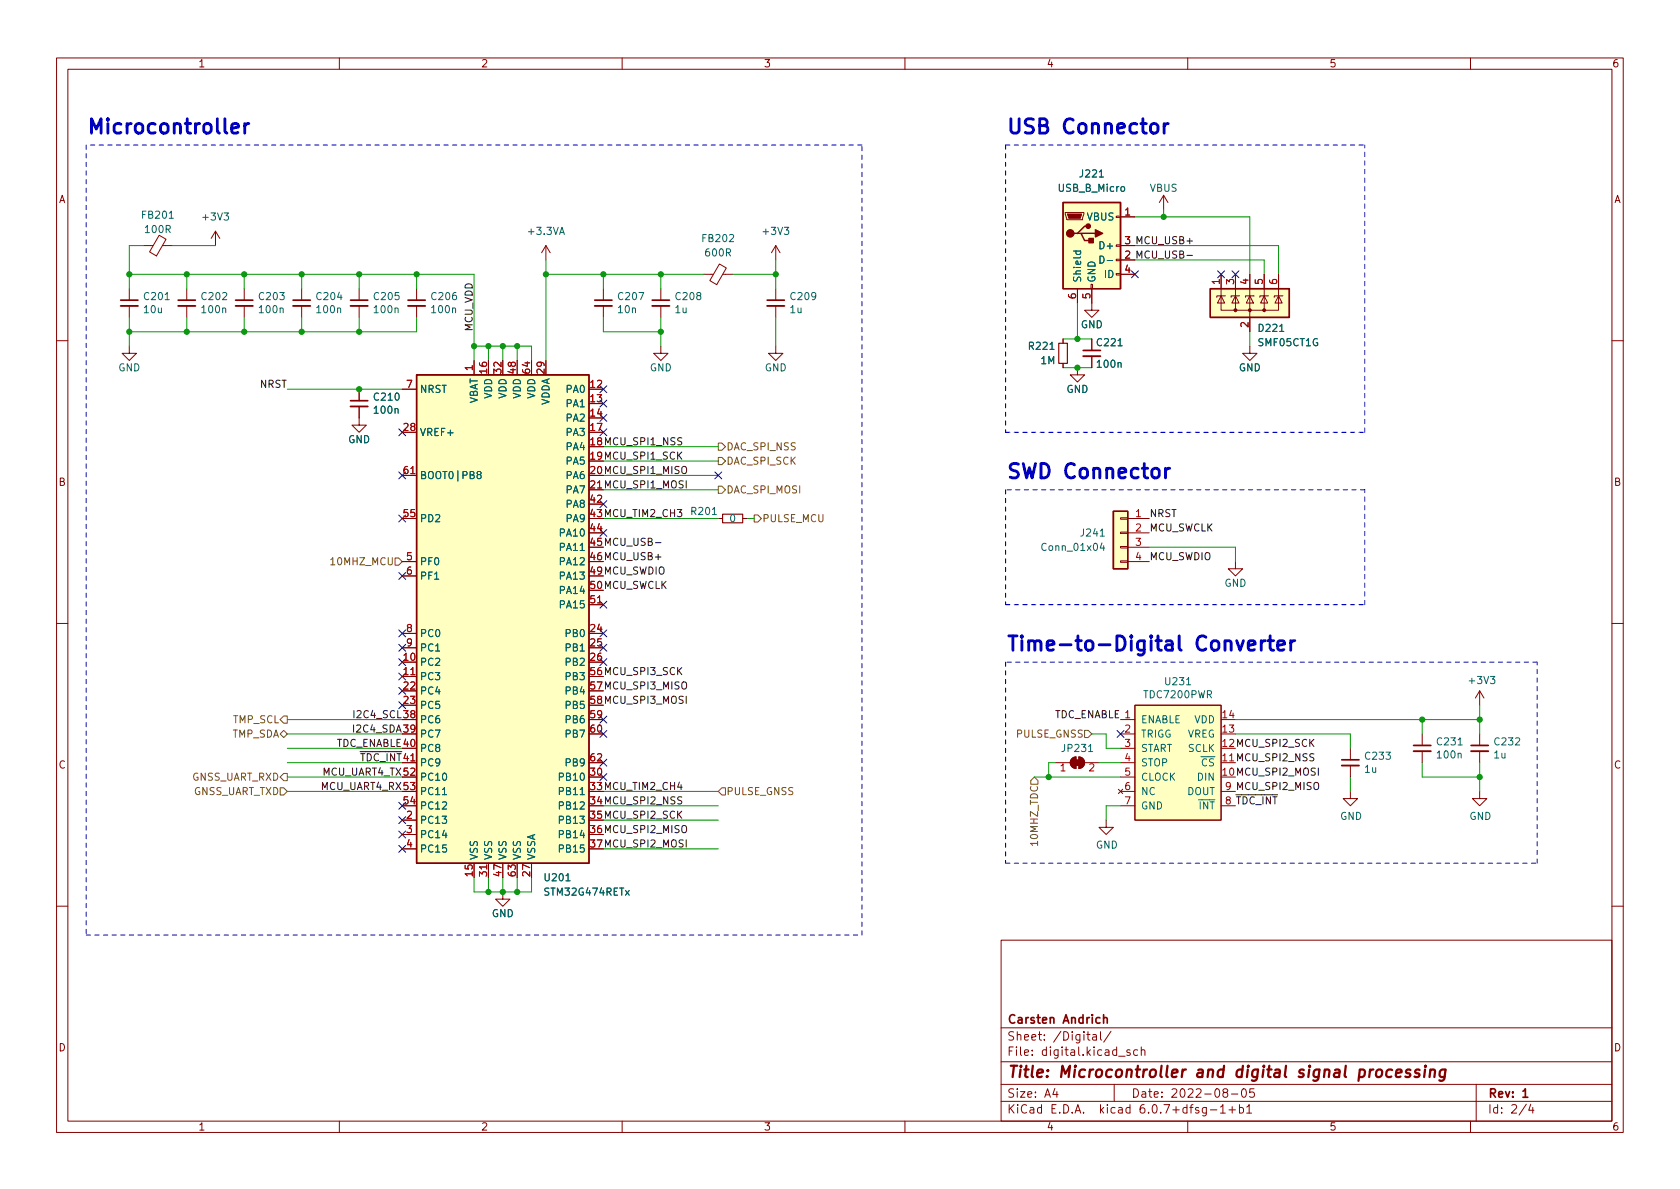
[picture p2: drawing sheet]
<svg xmlns="http://www.w3.org/2000/svg" width="297mm" height="210mm" viewBox="0 0 297 210" stroke-linecap="round" stroke-linejoin="round" font-family="sans-serif">
<g fill="none" stroke="#840000" stroke-width=".18">
<path d="M10 10.2h277v190.1h-277zM12 12.2h273v186.1h-273zM60 10.2v2M110 10.2v2M160 10.2v2M210 10.2v2M260 10.2v2M188.3 37.6h3.3v.2l-.2 1.1h-2.8zM197.4 38.2h.7v.3h-.7zM198.1 38.3h2.6M205.7 34.5l-.7 1.3M205.7 34.5v2.6"/>
<path d="M205.7 34.5l.8 1.3M22.9 51v2.1M22.9 54.1v2M25.4 43.4h1.7M28.1 41.6l1.3 .7-1.7 3-1.3-.8zM28.7 43.4h1.8M33 51v2.1M33 54.1v2M38.1 40.9l-.8 1.3M38.1 40.9v2.5M38.1 40.9l.8 1.3M43.2 51v2.1"/>
<path d="M43.2 54.1v2M53.3 51v2.1M53.3 54.1v2M63.5 51v2.1M63.5 54.1v2M73.7 51v2.1M73.7 54.1v2M96.5 43.4l-.7 1.3M96.5 43.4v2.6M96.5 43.4l.8 1.3M106.7 51v2.1M106.7 54.1v2"/>
<path d="M116.8 51v2.1M116.8 54.1v2M124.5 48.5h1.6M127.2 46.7l1.2 .7-1.7 2.9-1.2-.7zM127.8 48.5h1.7M137.2 43.4l-.8 1.3M137.2 43.4v2.6M137.2 51v2.1M137.2 54.1v2M137.2 43.4l.7 1.3M188 59.9v.8M190.5 51v2.6"/>
<path d="M192.9 50.3h.3v.7h-.3zM193 51v3.9h1.3l-1.3 1.2-1.2-1.2h1.2M193 59.9v2.1M197.4 48.4h.7v.2h-.7zM197.4 45.8h.7v.3h-.7zM197.4 43.3h.7v.3h-.7zM198.1 48.5h2.6M198.1 43.4h2.6M198.1 46h2.6M215.9 52.3v2.6h2.5M215.9 52.3l.6 1.3h-1.2zM215.9 48.5v3.8"/>
<path d="M216.7 52.3h-1.6v.3M218.4 52.3v2.6h5.1v-2.6M218.4 52.3l.7 1.3h-1.3zM218.4 48.5v3.8M219.2 52.3h-1.5v.3M221 52.3l.6 1.3h-1.3zM221 48.5v10.2M221.7 52.3h-1.5v.3M223.5 52.3l.7 1.3h-1.3zM223.5 48.5v3.8M224.3 52.3h-1.5v.3M226.1 52.3v2.6h-2.6"/>
<path d="M226.1 52.3l.6 1.3h-1.3zM226.1 48.5v3.8M226.8 52.3h-1.5v.3M10 60.2h2M22.9 61.2v1.3h1.2l-1.2 1.2-1.3-1.2h1.3M63.5 71.9v3.3h1.3l-1.3 1.2-1.3-1.2h1.3M63.5 68.8v2.1M71.1 68.8h2.6M83.8 63.7v2.6M116.8 61.2v1.3h1.3l-1.3 1.2-1.2-1.2h1.2M137.2 61.2v1.3h1.2l-1.2 1.2-1.3-1.2h1.3M188 64.3v.7"/>
<path d="M190.5 65v1.3h1.3l-1.3 1.3-1.3-1.3h1.3M193 63v2M221 61.2v1.3h1.2l-1.2 1.2-1.3-1.2h1.3M285 60.2h2M71.1 99.3h2.6M71.1 84.1h2.6M127 91.7h.8M131.3 91.7h.8M198.1 99.2h1.3v.2h-1.3zM198.1 96.6h1.3v.3h-1.3zM198.1 94.1h1.3v.3h-1.3zM198.1 91.6h1.3v.2h-1.3z"/>
<path d="M199.4 91.7h3.8M199.4 94.2h3.8M199.4 96.8h3.8M199.4 99.3h3.8M218.4 99.3v1.3h-1.2l1.2 1.2 1.3-1.2h-1.3M10 110.2h2M71.1 119.6h2.6M71.1 101.8h2.6M71.1 112h2.6M71.1 114.5h2.6M104.1 106.9h2.6M285 110.2h2"/>
<path d="M71.1 134.9h2.6M186.7 134.9h2.5M189.5 134.2l.7-.3v2a1.02 1.02 0 0 1-.9-.6 1.02 1.02 0 0 1 .2-1.1zM190.8 133.9v2M190.8 133.9a1.02 1.02 0 0 1 1 1 1.02 1.02 0 0 1-1 1M191.8 134.9h2.5M197.7 139.6l.8 .7M198.1 134.9h2.6M198.1 127.2h2.6M198.1 129.8h2.6M198.1 132.3h2.6M198.1 137.4h2.6"/>
<path d="M198.1 139.9h2.6M198.5 139.6l-.8 .7M200.7 124.7h15.2v20.3h-15.2zM215.9 139.9h2.5M238.8 139.9v1.3h1.2l-1.2 1.3-1.3-1.3h1.3M238.8 132.3v2.1M238.8 135.4v2M251.5 129.8v2M251.5 132.8v2.1M261.6 139.9v1.3h1.3l-1.3 1.3-1.3-1.3h1.3M261.6 122.2v2.5M261.6 129.8v2"/>
<path d="M261.6 132.8v2.1M261.6 122.2l-.7 1.2M261.6 122.2l.8 1.2M71.1 145h2.6M71.1 147.6h2.6M71.1 150.1h2.6M86.4 152.6v2.6M88.9 157.7v1.3h1.3l-1.3 1.3-1.3-1.3h1.3M195.6 145v1.3h1.2l-1.2 1.3-1.3-1.3h1.3M198.1 142.5h2.6M215.9 142.5h2.5M10 160.2h2"/>
<path d="M177 166.3h108v32h-108zM285 160.2h2M60 198.3v2M110 198.3v2M160 198.3v2M177 194.8h108M177 191.8h108M177 187.8h108M177 181.8h108M186.5 192.5l-.4 1h1M186.9 193v1M192.1 182.9h.6"/>
<path d="M192.4 182.4v1.3l.3 .2M193.2 183h.6l.1 .9M193.9 183.3l-.5 .1a.29 .29 0 0 0-.3 .2 .29 .29 0 0 0 .3 .3h.5M194.6 182.4v1.3l.2 .2M196.4 182.4l-1.3 1.9M197 191.8v3M197.8 186.8h1.1M199.8 185.7l-.4-.1-.2 .2 .1 .3 .5 .1v.4h-.6M201.1 185.7l-.4-.1-.3 .3v.4l.2 .3h.5M201.8 185.8l.2-.2 .4 .1v.9M201.8 185.1v1.5M210 198.3v2"/>
<path d="M213.3 195.8v1.2l-.3 .3h-.4M213.3 195.9l-.4-.1-.3 .3v.4l.1 .3h.6M214 196.3h1.1M215.8 195.8l.4-.5v1.5M215.8 196.8h.8M216.5 193.2l-.3-.3 .1-.2 .2-.2 .4 .1 .2 .2-.1 .2-.6 .2-.2 .3 .1 .4 .2 .1h.4l.2-.3-.1-.4-.2-.1M217.3 196.3h1.1M217.7 193.5h1.2M217.9 195.7v1.1M219.1 195.9l.5-.1 .3 .3v.4l-.2 .3h-.6M219.1 195.3v1.5M219.7 192.6l.2-.1a.81 .81 0 0 1 .5 .7 .81 .81 0 0 1-.3 .8h-.1a.81 .81 0 0 1-.6-.6 .81 .81 0 0 1 .3-.8z"/>
<path d="M220.4 195.8l.5-.5v1.5M220.4 196.8h.9M221.7 192.5h-.7l-.1 .7 .2-.1 .5 .1 .2 .2-.1 .5-.2 .1-.6-.1M260 198.3v2M261 191.8v6.5M269.9 195.3l-1.3 1.9M270.6 195.3l-.3 1h.9M271 195.8v1"/>
</g>
<g fill="none" stroke="#840000" stroke-width=".3">
<path d="M21.3 53.1h3.1M31.5 53.1h3M41.7 53.1h3M51.8 53.1h3.1M62 53.1h3M72.1 53.1h3.1M105.2 53.1h3M115.3 53.1h3.1M135.6 53.1h3.1M62 70.9h3M191.5 62h3.1M237.2 134.4h3.1"/>
<path d="M249.9 131.8h3.1M260.1 131.8h3M195.1 179.4v1.5M195.1 180.1l.2-.2 .4 .1 .1 .9M269.3 193l.4-.5v1.5M269.3 194h.8"/>
</g>
<path d="M246.1 189.2a.66 .66 0 0 0-.9 .3l-.1 .6 .1 .3 .2 .1 .6-.1M246.8 189.8l1-.2v-.4l-.6-.1-.3 .3v1l.1 .1 .6-.1M249.4 189.2a.49 .49 0 0 0-.8 .3l.1 .2 .6 .2 .1 .2-.2 .3-.2 .1-.5-.1M251 189.2a.49 .49 0 0 0-.8 .3l.1 .2 .6 .2 .1 .2-.1 .3-.2 .1-.6-.1M252 189.1l-.2 1.4M252 188.5l-.1 .1 .1 .1 .1-.1-.1-.1v.2M252.9 189.3a.49 .49 0 0 1 .8 .1l-.1 1.1M252.9 189.1l-.1 1.4M255.6 189.2a.66 .66 0 0 0-1 .3l-.1 .6 .2 .3 .1 .1 .6-.1M255.6 189.1l-.2 1.6a.6 .6 0 0 1-.9 .3" fill="none" stroke="#840000" stroke-width=".4"/>
<path d="M187.2 60.7h1.5v3.6h-1.5zM127.8 90.9h3.5v1.6h-3.5z" fill="none" stroke="#840000" stroke-width=".2"/>
<g fill="#ffffc2" stroke="#ffffc2" stroke-width=".18">
<path d="M196.8 90.4h2.6v10.2h-2.6z"/>
<path d="M73.7 66.3h30.4v86.3h-30.4z"/>
<path d="M200.7 124.7h15.2v20.3h-15.2z"/>
<path d="M188 35.8h10.1v15.2h-10.1z"/>
<path d="M214 51h14v5.1h-14z"/>
</g>
<path d="M188 35.8h10.1v15.2h-10.1zM192.4 40h-.6l-1.3 1.3h-.6M190.5 41.3h.6l.7 1.2h1.2M191.1 41.3h2.6M214 51h14v5.1h-14zM73.7 66.3h30.4v86.3h-30.4zM196.8 90.4h2.6v10.2h-2.6z" fill="none" stroke="#840000" stroke-width=".25"/>
<path d="M189.8 44.4h1.3M190.3 44.4l-.1 .4 .3 .2 .5-.1v-.5M194.5 45.3a.64 .64 0 0 1 .7 .6 .64 .64 0 0 1-.7 .6zM84.6 83.9l-.3-.2 .1-.2 .2-.1h.3l.2 .2-.1 .2-.5 .2-.2 .2v.2l.3 .2h.3l.2-.2-.1-.4-.2-.1M194.8 96l-.3 .9h.8M195.1 96.5v.8M78.2 140.5h.8" fill="none" stroke="#006464" stroke-width=".18"/>
<g fill="none" stroke="#840000" stroke-width=".33">
<path d="M21.3 54.1h3.1M31.5 54.1h3M41.7 54.1h3M51.8 54.1h3.1M62 54.1h3M72.1 54.1h3.1M105.2 54.1h3M115.3 54.1h3.1M135.6 54.1h3.1M62 71.9h3M191.5 63h3.1M237.2 135.4h3.1"/>
<path d="M249.9 132.8h3.1M260.1 132.8h3"/>
</g>
<g fill="#840000" stroke="#840000" stroke-width=".18">
<path d="M190 134.4h1v1h-1z"/>
<path d="M189.5 134.2l.7-.3v2a1.02 1.02 0 0 1-.9-.6 1.02 1.02 0 0 1 .2-1.1z"/>
<path d="M190.8 133.9a1.02 1.02 0 0 1 1 1 1.02 1.02 0 0 1-1 1z"/>
<path d="M188.7 37.8h2.6l-.3 .8h-2z"/>
<circle cx="218.4" cy="54.9" r=".25"/>
<circle cx="221" cy="54.9" r=".25"/>
<circle cx="223.5" cy="54.9" r=".25"/>
</g>
<g fill="#840000" stroke="#840000" stroke-width=".25">
<path d="M193.7 40.6l1.2 .7-1.2 .6z"/>
<path d="M192.5 42.2h.8v.7h-.8z"/>
<circle cx="189.2" cy="41.3" r=".63"/>
<circle cx="192.4" cy="40" r=".38"/>
</g>
<g fill="none" stroke="#725600" stroke-width=".18">
<path d="M127 78.4h.6l.7 .6-.7 .6h-.6zM58.5 99l.3-.4v1.3M58.5 99.9h.7M69.8 98.7h.7l.6 .6-.6 .6h-.7zM127 86h.6l.7 .6-.7 .6h-.6zM127 80.9h.6l.7 .6-.7 .7h-.6zM133.3 91.1h.7l.6 .6-.6 .6h-.7zM49.5 127.2l.7-.6h.6v1.3h-.6zM49.5 129.8l.7-.6 .6 .6-.6 .6zM49.5 139.3h.7l.6 .6-.6 .7h-.7zM50.2 136.8h.6v1.2h-.6l-.7-.6zM127.6 139.3h.7v1.3h-.7l-.6-.7z"/>
<path d="M182.9 137.4l.6 .6v.7h-1.3v-.7zM191.8 129.2h.6l.6 .6-.6 .6h-.6z"/>
</g>
<path d="M209.9 45.2h.9M115.9 96h1" fill="none" stroke="#0f0f0f" stroke-width=".18"/>
<g fill="none" stroke="#0000c2" stroke-width=".51">
<path d="M41 22.7l1.2-.2-.1-.5-.8-.1-.3 .3v1l.1 .2 .2 .1 .8-.1M43.3 21.9v1.6M44 21.9a.65 .65 0 0 0-.7 .4M205.8 21.9v1.6M206.6 21.9a.65 .65 0 0 0-.8 .4M206.1 82.8v1.7M206.8 82.8a.65 .65 0 0 0-.7 .5M220.7 114.1l1.2-.2-.1-.5-.7-.1-.4 .4v.9l.1 .3 .3 .1 .7-.1M223 113.3v1.7M223.7 113.3a.65 .65 0 0 0-.7 .5M224.2 113.3h1M224.6 112.4v2.2l.1 .3 .5 .1"/>
<path d="M225.9 114.1l1.2-.2-.1-.5-.7-.1-.4 .4v.9l.1 .3 .3 .1 .7-.1M228.2 113.3v1.7M228.9 113.3a.65 .65 0 0 0-.7 .5"/>
</g>
<g fill="none" stroke="#0000c2" stroke-width=".18" stroke-dasharray=".8 .8">
<path d="M15.2 25.6v139.7M152.4 25.6h-137.2M177.8 25.6h63.5M177.8 25.6v50.8M177.8 76.4h63.5M241.3 76.4v-50.8M177.8 86.6v20.3M241.3 86.6h-63.5M177.8 117.1v35.5M177.8 106.9h63.5M241.3 106.9v-20.3M271.8 117.1h-94"/>
<path d="M177.8 152.6h94M271.8 152.6v-35.5M15.2 165.3h137.2M152.4 165.3v-139.7"/>
</g>
<g fill="none" stroke="#009600" stroke-width=".18">
<path d="M200.7 38.3h20.3v10.2M205.7 37.1v1.2M22.9 48.5h60.9v15.2M22.9 56.1v5.1M25.4 43.4h-2.5v7.6M30.5 43.4h7.6M33 48.5v2.5M33 56.1v2.6M43.2 48.5v2.5M43.2 56.1v2.6M53.3 48.5v2.5M53.3 56.1v2.6"/>
<path d="M63.5 48.5v2.5M63.5 56.1v2.6M73.7 56.1v2.6h-50.8M73.7 48.5v2.5M96.5 48.5h28M96.5 46v17.7M106.7 48.5v2.5M106.7 56.1v2.6h10.1M116.8 48.5v2.5M116.8 56.1v5.1M129.5 48.5h7.7M137.2 46v5"/>
<path d="M137.2 56.1v5.1M188 59.9h5M190.5 53.6v6.3M200.7 43.4h25.4v5.1M200.7 46h22.8v2.5M221 58.7v2.5M50.8 68.8h20.3M83.8 61.2h10.2v2.5M86.4 61.2v2.5M88.9 61.2v2.5M91.4 61.2v2.5M106.7 79h20.3"/>
<path d="M188 65h5M106.7 91.7h20.3M106.7 81.5h20.3M106.7 84.1h20.3M106.7 86.6h20.3M132.1 91.7h1.2M203.2 96.8h15.2v2.5M50.8 139.9h20.3M50.8 137.4h20.3M50.8 129.8h20.3M50.8 127.2h20.3M50.8 134.9h20.3"/>
<path d="M50.8 132.3h20.3M106.7 139.9h20.3M182.9 137.4h15.2M186.7 134.9h-1.3v2.5M193 129.8h2.6v2.5h2.5M194.3 134.9h3.8M218.4 129.8h20.4v2.5M218.4 127.2h43.2M238.8 137.4v2.5M251.5 134.9v2.5h10.1M251.5 127.2v2.6M261.6 124.7v5.1"/>
<path d="M261.6 134.9v5M83.8 155.2v2.5h10.2v-2.5M86.4 155.2v2.5M88.9 155.2v2.5M91.4 155.2v2.5M106.7 142.5h20.3M106.7 150.1h20.3M106.7 145h20.3M198.1 142.5h-2.5v2.5"/>
</g>
<g fill="none" stroke="#000084" stroke-width=".18">
<path d="M200.1 47.9l1.2 1.2M201.3 47.9l-1.2 1.2M215.3 47.9l1.2 1.2M216.5 47.9l-1.2 1.2M217.8 47.9l1.2 1.2M219 47.9l-1.2 1.2M70.5 75.8l1.2 1.3M71.7 75.8l-1.2 1.3M106.1 75.8l1.2 1.3M106.1 70.8l1.2 1.2M106.1 68.2l1.2 1.2M106.1 73.3l1.2 1.2"/>
<path d="M107.3 75.8l-1.2 1.3M107.3 70.8l-1.2 1.2M107.3 68.2l-1.2 1.2M107.3 73.3l-1.2 1.2M70.5 91.1l1.2 1.2M70.5 83.5l1.2 1.2M71.7 91.1l-1.2 1.2M71.7 83.5l-1.2 1.2M106.1 88.5l1.2 1.3M106.1 93.6l1.2 1.2M107.3 88.5l-1.2 1.3M107.3 93.6l-1.2 1.2"/>
<path d="M126.4 83.5l1.2 1.2M127.6 83.5l-1.2 1.2M70.5 111.4l1.2 1.2M70.5 119l1.2 1.2M70.5 116.5l1.2 1.2M70.5 101.2l1.2 1.3M70.5 113.9l1.2 1.3M71.7 111.4l-1.2 1.2M71.7 119l-1.2 1.2M71.7 116.5l-1.2 1.2M71.7 101.2l-1.2 1.3M71.7 113.9l-1.2 1.3"/>
<path d="M106.1 113.9l1.2 1.3M106.1 111.4l1.2 1.2M106.1 116.5l1.2 1.2M106.1 106.3l1.2 1.2M107.3 113.9l-1.2 1.3M107.3 106.3l-1.2 1.2M107.3 111.4l-1.2 1.2M107.3 116.5l-1.2 1.2M70.5 121.6l1.2 1.2M70.5 124.1l1.2 1.2M71.7 121.6l-1.2 1.2M71.7 124.1l-1.2 1.2"/>
<path d="M106.1 136.8l1.2 1.2M106.1 134.3l1.2 1.2M106.1 126.6l1.2 1.3M106.1 129.2l1.2 1.2M107.3 136.8l-1.2 1.2M107.3 134.3l-1.2 1.2M107.3 126.6l-1.2 1.3M107.3 129.2l-1.2 1.2M197.5 129.2l1.2 1.2M198.7 129.2l-1.2 1.2M70.5 144.4l1.2 1.2M70.5 149.5l1.2 1.2"/>
<path d="M70.5 141.9l1.2 1.2M70.5 147l1.2 1.2M71.7 144.4l-1.2 1.2M71.7 149.5l-1.2 1.2M71.7 141.9l-1.2 1.2M71.7 147l-1.2 1.2"/>
</g>
<g fill="#009600" stroke="#009600" stroke-width=".18">
<circle cx="86.4" cy="157.7" r=".46"/>
<circle cx="88.9" cy="157.7" r=".46"/>
<circle cx="91.4" cy="157.7" r=".46"/>
<circle cx="63.5" cy="48.5" r=".46"/>
<circle cx="33" cy="48.5" r=".46"/>
<circle cx="22.9" cy="48.5" r=".46"/>
<circle cx="43.2" cy="48.5" r=".46"/>
<circle cx="73.7" cy="48.5" r=".46"/>
<circle cx="22.9" cy="58.7" r=".46"/>
<circle cx="33" cy="58.7" r=".46"/>
<circle cx="53.3" cy="48.5" r=".46"/>
<circle cx="43.2" cy="58.7" r=".46"/>
<circle cx="86.4" cy="61.2" r=".46"/>
<circle cx="53.3" cy="58.7" r=".46"/>
<circle cx="63.5" cy="58.7" r=".46"/>
<circle cx="63.5" cy="68.8" r=".46"/>
<circle cx="83.8" cy="61.2" r=".46"/>
<circle cx="116.8" cy="58.7" r=".46"/>
<circle cx="88.9" cy="61.2" r=".46"/>
<circle cx="91.4" cy="61.2" r=".46"/>
<circle cx="137.2" cy="48.5" r=".46"/>
<circle cx="96.5" cy="48.5" r=".46"/>
<circle cx="116.8" cy="48.5" r=".46"/>
<circle cx="106.7" cy="48.5" r=".46"/>
<circle cx="261.6" cy="137.4" r=".46"/>
<circle cx="261.6" cy="127.2" r=".46"/>
<circle cx="251.5" cy="127.2" r=".46"/>
<circle cx="185.4" cy="137.4" r=".46"/>
<circle cx="205.7" cy="38.3" r=".46"/>
<circle cx="190.5" cy="59.9" r=".46"/>
<circle cx="190.5" cy="65" r=".46"/>
</g>
<g font-size="3.5" fill="#0000c2">
<text x="15.2" y="23.7">Microcontroller</text>
<text x="177.8" y="23.7">USB Connector</text>
<text x="177.8" y="84.6">SWD Connector</text>
<text x="177.8" y="115.1">Time-to-Digital Converter</text>
</g>
<text font-size="2.8" fill="#840000" x="178" y="190.6">Title: Microcontroller and digital signal processing</text>
<g font-size="2.1" fill="#840000">
<text x="178" y="184">Sheet: /Digital/</text>
<text x="178" y="181">Carsten Andrich</text>
<text x="178" y="186.7">File: digital.kicad_sch</text>
<text x="178" y="196.9">KiCad E.D.A. kicad 6.0.7+dfsg-1+b1</text>
<text x="178" y="194.1">Size: A4</text>
<text x="200" y="194.1">Date: 2022-08-05</text>
<text x="263" y="194.1">Rev: 1</text>
<text x="263" y="196.9">Id: 2/4</text>
</g>
<g font-size="1.8" fill="#840000">
<text x="35" y="11.9">1</text>
<text x="85" y="11.9">2</text>
<text x="135" y="11.9">3</text>
<text x="185" y="11.9">4</text>
<text x="235" y="11.9">5</text>
<text x="285" y="11.9">6</text>
<text x="10.3" y="35.9">A</text>
<text x="285.3" y="35.9">A</text>
<text x="10.3" y="85.9">B</text>
<text x="104.4" y="86.4">21MCU_SPI1_MOSI</text>
<text x="285.3" y="85.9">B</text>
<text x="10.3" y="135.9">C</text>
<text x="285.3" y="135.9">C</text>
<text x="10.3" y="185.9">D</text>
<text x="285.3" y="185.9">D</text>
<text x="35" y="199.9">1</text>
<text x="85" y="199.9">2</text>
<text x="135" y="199.9">3</text>
<text x="185" y="199.9">4</text>
<text x="235" y="199.9">5</text>
<text x="285" y="199.9">6</text>
</g>
<g font-size="1.8" fill="#006464">
<text x="187.2" y="33.9">USB_B_Micro</text>
<text x="191.1" y="31.4">J221</text>
<text x="203.3" y="33.9">VBUS</text>
<text x="25.2" y="38.7">FB201</text>
<text x="25.8" y="41.2">100R</text>
<text x="36" y="39">+3V3</text>
<text x="93.5" y="41.5">+3.3VA</text>
<text x="135.1" y="41.5">+3V3</text>
<text x="192.2" y="39">VBUS</text>
<text x="124.3" y="42.8">FB202</text>
<text x="124.8" y="45.3">600R</text>
<text x="194.8" y="44.1">D+</text>
<text x="195.2" y="46.6">D-</text>
<text x="25.6" y="53.1">C201</text>
<text x="35.8" y="53.1">C202</text>
<text x="45.9" y="53.1">C203</text>
<text x="56.1" y="53.1">C204</text>
<text x="66.3" y="53.1">C205</text>
<text x="76.4" y="53.1">C206</text>
<text x="109.4" y="53.1">C207</text>
<text x="119.6" y="53.1">C208</text>
<text x="139.9" y="53.1">C209</text>
<text x="191.1" y="50" transform="rotate(-90 191.1 50)">Shield</text>
<text x="193.7" y="50" transform="rotate(-90 193.7 50)">GND</text>
<text x="195.3" y="49.1">ID</text>
<text x="25.5" y="55.4">10u</text>
<text x="35.8" y="55.4">100n</text>
<text x="46" y="55.4">100n</text>
<text x="56.1" y="55.4">100n</text>
<text x="66.3" y="55.4">100n</text>
<text x="76.4" y="55.4">100n</text>
<text x="109.4" y="55.4">10n</text>
<text x="119.4" y="55.4">1u</text>
<text x="139.7" y="55.4">1u</text>
<text x="191.1" y="58">GND</text>
<text x="222.7" y="58.7">D221</text>
<text x="20.9" y="65.7">GND</text>
<text x="114.9" y="65.7">GND</text>
<text x="135.2" y="65.7">GND</text>
<text x="182" y="61.8">R221</text>
<text x="184.1" y="64.4">1M</text>
<text x="194.1" y="61.2">C221</text>
<text x="194.1" y="65">100n</text>
<text x="219" y="65.7">GND</text>
<text x="222.6" y="61.2">SMF05CT1G</text>
<text x="66.3" y="70.8">C210</text>
<text x="74.2" y="69.5">NRST</text>
<text x="84.5" y="71.6" transform="rotate(-90 84.5 71.6)">VBAT</text>
<text x="87" y="70.5" transform="rotate(-90 87 70.5)">VDD</text>
<text x="89.5" y="70.5" transform="rotate(-90 89.5 70.5)">VDD</text>
<text x="92.1" y="70.5" transform="rotate(-90 92.1 70.5)">VDD</text>
<text x="94.6" y="70.5" transform="rotate(-90 94.6 70.5)">VDD</text>
<text x="97.2" y="71.8" transform="rotate(-90 97.2 71.8)">VDDA</text>
<text x="100.2" y="69.5">PA0</text>
<text x="188.5" y="69.5">GND</text>
<text x="66.3" y="73.1">100n</text>
<text x="74.2" y="77.1">VREF+</text>
<text x="100.2" y="72">PA1</text>
<text x="100.2" y="74.5">PA2</text>
<text x="100.2" y="77.1">PA3</text>
<text x="61.5" y="78.4">GND</text>
<text x="100.2" y="79.6">PA4</text>
<text x="100.2" y="82.2">PA5</text>
<text x="74.2" y="84.7">BOOT0|PB8</text>
<text x="100.2" y="84.7">PA6</text>
<text x="100.2" y="87.2">PA7</text>
<text x="100.2" y="89.8">PA8</text>
<text x="74.2" y="92.3">PD2</text>
<text x="99.2" y="94.9">PA10</text>
<text x="100.2" y="92.3">PA9</text>
<text x="122.4" y="91.1">R201</text>
<text x="129" y="92.3">0</text>
<text x="191.2" y="94.9">J241</text>
<text x="74.2" y="99.9">PF0</text>
<text x="99.2" y="97.4">PA11</text>
<text x="99.2" y="99.9">PA12</text>
<text x="184.5" y="97.4">Conn_01x04</text>
<text x="74.2" y="102.5">PF1</text>
<text x="99.2" y="102.5">PA13</text>
<text x="99.2" y="105">PA14</text>
<text x="99.2" y="107.6">PA15</text>
<text x="216.5" y="103.8">GND</text>
<text x="74.2" y="112.6">PC0</text>
<text x="100.2" y="112.6">PB0</text>
<text x="74.2" y="117.7">PC2</text>
<text x="74.2" y="115.2">PC1</text>
<text x="100.2" y="115.2">PB1</text>
<text x="100.2" y="117.7">PB2</text>
<text x="74.2" y="120.3">PC3</text>
<text x="74.2" y="122.8">PC4</text>
<text x="74.2" y="125.3">PC5</text>
<text x="100.2" y="120.3">PB3</text>
<text x="100.2" y="122.8">PB4</text>
<text x="100.2" y="125.3">PB5</text>
<text x="202.4" y="123.5">TDC7200PWR</text>
<text x="206.2" y="121.2">U231</text>
<text x="259.9" y="120.9">+3V3</text>
<text x="74.2" y="127.9">PC6</text>
<text x="74.2" y="130.4">PC7</text>
<text x="100.2" y="127.9">PB6</text>
<text x="100.2" y="130.4">PB7</text>
<text x="201.7" y="127.9">ENABLE</text>
<text x="201.7" y="130.4">TRIGG</text>
<text x="209.9" y="130.4">VREG</text>
<text x="211.2" y="127.9">VDD</text>
<text x="254.2" y="131.8">C231</text>
<text x="264.4" y="131.8">C232</text>
<text x="74.2" y="133">PC8</text>
<text x="74.2" y="135.5">PC9</text>
<text x="100.2" y="135.5">PB9</text>
<text x="187.9" y="133">JP231</text>
<text x="201.7" y="133">START</text>
<text x="201.7" y="135.5">STOP</text>
<text x="210.1" y="133">SCLK</text>
<text x="211.1" y="135.5">~{CS}</text>
<text x="241.3" y="136.6">1u</text>
<text x="241.5" y="134.3">C233</text>
<text x="254.2" y="134.1">100n</text>
<text x="264.2" y="134.1">1u</text>
<text x="74.2" y="138">PC10</text>
<text x="74.2" y="140.6">PC11</text>
<text x="74.2" y="143.1">PC12</text>
<text x="99.2" y="138">PB10</text>
<text x="99.2" y="140.6">PB11</text>
<text x="99.2" y="143.1">PB12</text>
<text x="201.7" y="138">CLOCK</text>
<text x="201.7" y="140.6">NC</text>
<text x="201.7" y="143.1">GND</text>
<text x="209.9" y="140.6">DOUT</text>
<text x="210.7" y="143.1">~{INT}</text>
<text x="211.8" y="138">DIN</text>
<text x="74.2" y="145.7">PC13</text>
<text x="74.2" y="148.2">PC14</text>
<text x="99.2" y="145.7">PB13</text>
<text x="99.2" y="148.2">PB14</text>
<text x="236.9" y="145">GND</text>
<text x="259.8" y="145">GND</text>
<text x="74.2" y="150.7">PC15</text>
<text x="84.5" y="152.1" transform="rotate(-90 84.5 152.1)">VSS</text>
<text x="87" y="152.1" transform="rotate(-90 87 152.1)">VSS</text>
<text x="89.5" y="152.1" transform="rotate(-90 89.5 152.1)">VSS</text>
<text x="92.1" y="152.1" transform="rotate(-90 92.1 152.1)">VSS</text>
<text x="94.6" y="152.1" transform="rotate(-90 94.6 152.1)">VSSA</text>
<text x="96.4" y="155.8">U201</text>
<text x="99.2" y="150.7">PB15</text>
<text x="193.7" y="150.1">GND</text>
<text x="96.5" y="158.4">STM32G474RETx</text>
<text x="86.9" y="162.2">GND</text>
</g>
<g font-size="1.8" fill="#a90000">
<text x="198.9" y="38.1">1</text>
<text x="198.9" y="45.7">2</text>
<text x="198.9" y="43.2">3</text>
<text x="190.2" y="52.8" transform="rotate(-90 190.2 52.8)">6</text>
<text x="192.8" y="52.8" transform="rotate(-90 192.8 52.8)">5</text>
<text x="198.9" y="48.3">4</text>
<text x="215.6" y="50.3" transform="rotate(-90 215.6 50.3)">1</text>
<text x="218.2" y="50.3" transform="rotate(-90 218.2 50.3)">3</text>
<text x="220.7" y="50.3" transform="rotate(-90 220.7 50.3)">4</text>
<text x="223.3" y="50.3" transform="rotate(-90 223.3 50.3)">5</text>
<text x="225.8" y="50.3" transform="rotate(-90 225.8 50.3)">6</text>
<text x="220.7" y="57.9" transform="rotate(-90 220.7 57.9)">2</text>
<text x="83.6" y="65.5" transform="rotate(-90 83.6 65.5)">1</text>
<text x="71.9" y="68.6">7</text>
<text x="86.1" y="66" transform="rotate(-90 86.1 66)">16</text>
<text x="88.6" y="66" transform="rotate(-90 88.6 66)">32</text>
<text x="91.2" y="66" transform="rotate(-90 91.2 66)">48</text>
<text x="93.7" y="66" transform="rotate(-90 93.7 66)">64</text>
<text x="96.3" y="66" transform="rotate(-90 96.3 66)">29</text>
<text x="104.4" y="68.6">12</text>
<text x="104.4" y="71.1">13</text>
<text x="71.4" y="76.2">28</text>
<text x="104.4" y="73.7">14</text>
<text x="104.4" y="76.2">17</text>
<text x="71.4" y="83.8">61</text>
<text x="104.4" y="78.7">18</text>
<text x="104.4" y="81.3">19</text>
<text x="104.4" y="83.8">20</text>
<text x="104.4" y="88.9">42</text>
<text x="104.4" y="86.4">21</text>
<text x="71.4" y="91.4">55</text>
<text x="104.4" y="94">44</text>
<text x="104.4" y="91.4">43</text>
<text x="200.8" y="91.4">1</text>
<text x="200.8" y="94">2</text>
<text x="71.9" y="99.1">5</text>
<text x="71.9" y="101.6">6</text>
<text x="104.4" y="96.5">45</text>
<text x="104.4" y="99.1">46</text>
<text x="104.4" y="101.6">49</text>
<text x="200.8" y="96.5">3</text>
<text x="200.8" y="99.1">4</text>
<text x="104.4" y="106.7">51</text>
<text x="104.4" y="104.1">50</text>
<text x="71.9" y="111.8">8</text>
<text x="104.4" y="111.8">24</text>
<text x="71.4" y="116.8">10</text>
<text x="71.4" y="119.4">11</text>
<text x="71.9" y="114.3">9</text>
<text x="104.4" y="114.3">25</text>
<text x="104.4" y="116.8">26</text>
<text x="104.4" y="119.4">56</text>
<text x="71.4" y="121.9">22</text>
<text x="71.4" y="124.5">23</text>
<text x="104.4" y="121.9">57</text>
<text x="104.4" y="124.5">58</text>
<text x="71.4" y="127">38</text>
<text x="71.4" y="129.5">39</text>
<text x="104.4" y="127">59</text>
<text x="104.4" y="129.5">60</text>
<text x="198.9" y="129.5">2</text>
<text x="216.2" y="129.5">13</text>
<text x="216.2" y="127">14</text>
<text x="71.4" y="132.1">40</text>
<text x="71.4" y="134.6">41</text>
<text x="71.4" y="137.2">52</text>
<text x="104.4" y="137.2">30</text>
<text x="104.4" y="134.6">62</text>
<text x="187.5" y="136.4">1</text>
<text x="192.5" y="136.4">2</text>
<text x="198.9" y="132.1">3</text>
<text x="198.9" y="134.6">4</text>
<text x="198.9" y="137.2">5</text>
<text x="71.4" y="142.2">54</text>
<text x="71.4" y="139.7">53</text>
<text x="104.4" y="139.7">33</text>
<text x="104.4" y="142.2">34</text>
<text x="198.9" y="139.7">6</text>
<text x="198.9" y="142.2">7</text>
<text x="71.9" y="144.8">2</text>
<text x="71.9" y="147.3">3</text>
<text x="71.9" y="149.9">4</text>
<text x="104.4" y="144.8">35</text>
<text x="104.4" y="147.3">36</text>
<text x="104.4" y="149.9">37</text>
<text x="83.6" y="154.9" transform="rotate(-90 83.6 154.9)">15</text>
<text x="86.1" y="154.9" transform="rotate(-90 86.1 154.9)">31</text>
<text x="88.6" y="154.9" transform="rotate(-90 88.6 154.9)">47</text>
<text x="91.2" y="154.9" transform="rotate(-90 91.2 154.9)">63</text>
<text x="93.7" y="154.9" transform="rotate(-90 93.7 154.9)">27</text>
</g>
<g font-size="1.8" fill="#0f0f0f">
<text x="198.9" y="45.7">2 MCU_USB-</text>
<text x="198.9" y="43.2">3 MCU_USB+</text>
<text x="83.6" y="58.7" transform="rotate(-90 83.6 58.7)">MCU_VDD</text>
<text x="46" y="68.6">NRST</text>
<text x="104.4" y="78.7">18MCU_SPI1_NSS</text>
<text x="104.4" y="81.3">19MCU_SPI1_SCK</text>
<text x="104.4" y="83.8">20MCU_SPI1_MISO</text>
<text x="104.4" y="91.4">43MCU_TIM2_CH3</text>
<text x="203.2" y="94">MCU_SWCLK</text>
<text x="203.2" y="91.4">NRST</text>
<text x="104.4" y="96.5">45MCU_USB-</text>
<text x="104.4" y="99.1">46MCU_USB+</text>
<text x="104.4" y="101.6">49MCU_SWDIO</text>
<text x="203.2" y="99">MCU_SWDIO</text>
<text x="104.4" y="104.1">50MCU_SWCLK</text>
<text x="104.4" y="119.4">56MCU_SPI3_SCK</text>
<text x="104.4" y="121.9">57MCU_SPI3_MISO</text>
<text x="104.4" y="124.5">58MCU_SPI3_MOSI</text>
<text x="62.7" y="129.5">I2C4_SDA 39</text>
<text x="62.9" y="127">I2C4_SCL 38</text>
<text x="186.2" y="127">TDC_ENABLE 1</text>
<text x="57" y="137.1">MCU_UART4_TX 52</text>
<text x="59.2" y="132.1">TDC_ENABLE 40</text>
<text x="62.3" y="134.6">~{TDC_INT}41</text>
<text x="216.2" y="137.2">10MCU_SPI2_MOSI</text>
<text x="216.2" y="134.6">11MCU_SPI2_NSS</text>
<text x="216.2" y="132.1">12MCU_SPI2_SCK</text>
<text x="56.8" y="139.7">MCU_UART4_RX 53</text>
<text x="104.4" y="139.7">33MCU_TIM2_CH4</text>
<text x="104.4" y="142.2">34MCU_SPI2_NSS</text>
<text x="216.7" y="142.2">8 ~{TDC_INT}</text>
<text x="216.7" y="139.7">9 MCU_SPI2_MISO</text>
<text x="104.4" y="144.8">35MCU_SPI2_SCK</text>
<text x="104.4" y="147.3">36MCU_SPI2_MISO</text>
<text x="104.4" y="149.9">37MCU_SPI2_MOSI</text>
</g>
<g font-size="1.8" fill="#725600">
<text x="128.4" y="82.2">DAC_SPI_SCK</text>
<text x="128.4" y="79.6">DAC_SPI_NSS</text>
<text x="128.4" y="87.2">DAC_SPI_MOSI</text>
<text x="134.7" y="92.3">PULSE_MCU</text>
<text x="58.9" y="99.9">10MHZ_MCU</text>
<text x="41" y="130.4">TMP_SDA</text>
<text x="41.2" y="127.9">TMP_SCL</text>
<text x="179.8" y="130.4">PULSE_GNSS</text>
<text x="33.8" y="138">GNSS_UART_RXD</text>
<text x="34" y="140.6">GNSS_UART_TXD</text>
<text x="128.4" y="140.6">PULSE_GNSS</text>
<text x="183.5" y="149.2" transform="rotate(-90 183.5 149.2)">10MHZ_TDC</text>
</g>
</svg>
